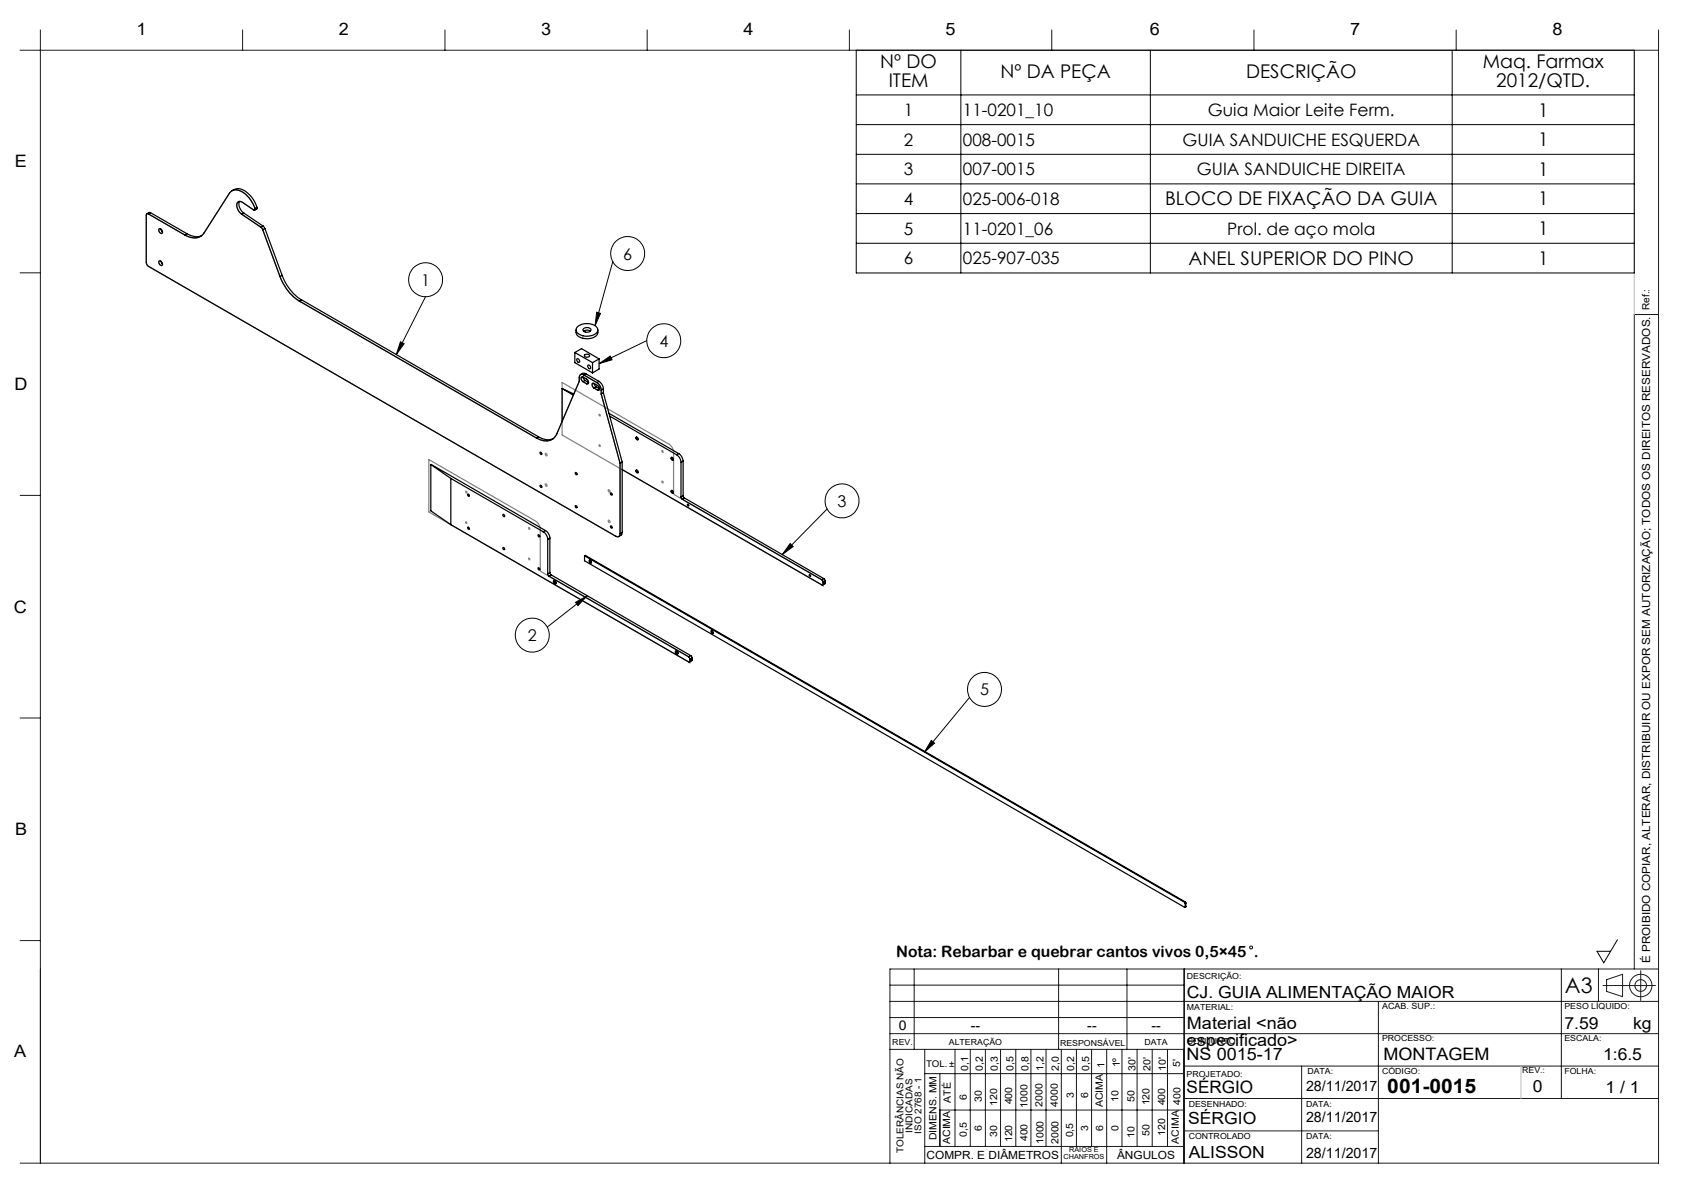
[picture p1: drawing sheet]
<svg xmlns="http://www.w3.org/2000/svg" width="420mm" height="297mm" viewBox="0 0 420 297" stroke-linecap="round" stroke-linejoin="round" font-family="sans-serif">
<g fill="none" stroke="#191924" stroke-width=".25">
<path d="M5 12.4h405M10 7.4v280M60 7.4v5M110 7.4v5M160 7.4v5M210 7.4v5M260 7.4v5M310 7.4v5M360 7.4v5M410 7.4v280h-405M5 67.4h5M410 77.7h-6v161.7"/>
<path d="M5 122.4h5M5 177.4h5M5 232.4h5M226 239.4v19.9M261.7 239.4v19.9M278.6 239.4v19.9M292.8 239.4v48M386 239.4v32M395.1 239.4v8M405.6 239.9v7.3M410 239.4h-190v48M220 259.3h72.8"/>
<path d="M220 251.4h72.8M220 243.4h72.8M220 247.4h190M220 255.4h190M228.6 259.3v28.1M236.1 259.3v24M239.9 259.3v24M243.6 259.3v24M247.3 259.3v24M251.1 259.3v24M254.8 259.3v24M258.6 259.3v24"/>
<path d="M262.4 259.3v28.1M266.1 259.3v24M269.8 259.3v24M273.6 259.3v28.1M277.4 259.3v24M281.1 259.3v24M284.8 259.3v24M288.6 259.3v24M340.7 247.4v40M396.3 243.5h13M397.2 242.1l3.9-1.4v5.6l-3.9-1.3zM228.6 265.3h64.2"/>
<path d="M232.3 274.3h60.5M232.3 265.3v18M292.8 263.4h117.2M292.8 271.4h117.2M292.8 279.4h47.9M321.8 263.4v24M228.6 283.3h64.2"/>
<circle cx="405.6" cy="243.5" r="2.76"/>
<circle cx="405.6" cy="243.5" r="1.43"/>
</g>
<path d="M404 12.4v65.3M376 263.4v8" fill="none" stroke="#c0c0c0" stroke-width=".25"/>
<g fill="none" stroke="#000" stroke-width=".25">
<path d="M211.7 12.4h192.3v55h-192.3zM237.5 12.4v55M284.4 12.4v55M359 12.4v55M211.7 30.8h192.3M211.7 38.1h192.3M211.7 23.5h192.3M211.7 45.4h192.3M211.7 52.8h192.3M105.2 73.3l-7.2 14.3M147.5 77.1l.9 .3-1.3 3.1zM151.5 64.6l-4.4 15.9"/>
<path d="M211.7 60.1h192.3M99 84.5l.9 .4-1.9 2.7zM148.1 89.8l2.7-1.8 .5 .9zM159.9 84.2l-11.8 5.6M195.3 134.3l.8 .7-2.7 2zM204.5 125.8l-11.1 11.2M142.3 148.8l2.9-1.6-2.3 2.4zM145.2 147.2l-9.9 7.7M239.7 172.3l-11.2 13.5M230.2 182.9l.8 .7-2.5 2.2zM399.8 232.2l-3.3 5.7-1.7-2.8h3.3"/>
<circle cx="105.2" cy="69.1" r="4.2"/>
<circle cx="155.2" cy="62.6" r="4.2"/>
<circle cx="164.1" cy="84.2" r="4.2"/>
<circle cx="208.2" cy="123.8" r="4.2"/>
<circle cx="131.6" cy="156.9" r="4.2"/>
<circle cx="243.4" cy="170.3" r="4.2"/>
<circle cx="309.3" cy="234.1" r=".36"/>
</g>
<g fill="none" stroke="#808080" stroke-width=".3">
<path d="M36.3 52.8h.3l9.1 5.3a3.4 3.4 0 0 0 4.8-.6l6.2-9.8a2.42 2.42 0 0 1 3.7 0 6.8 6.8 0 0 1 2.6 4.2h-.3l-2.7-1.9a.89 .89 0 0 0-1.2-.1 .89 .89 0 0 0-.2 1.2l.3 .9 .7 .8 5.1 3.5 4.5 12a12.2 12.2 0 0 0 4.8 6.1l58.6 33.8a3.3 3.3 0 0 0 5.1-1l5.5-13 .1-1.5 .4-.2 .4 .1 3.7 2.1 .7 1 .1 1.7 4.7 17.1-.1 17.8a.64 .64 0 0 1-1 .2l-115.7-66.8-.3-.8v-11.7zM39.3 56.5a.68 .68 0 0 1 .7 .4 .68 .68 0 0 1-.1 .8l-.6-.6zM39.3 64.5a.64 .64 0 0 1 .7 .3 .64 .64 0 0 1-.1 .8l-.6-.5zM139 94.5l26.6 15.4 .6 .8 .3 .8v10.4l.2 .3 36.5 21.1 .3 .5-.1 .7h-.2l-64.2-37zM143.7 93.2l.3-.1 1 .6a.62 .62 0 0 1 .5 .5 .62 .62 0 0 1-.4 .7l-1.2-.8-.2-.4zM146.5 94.7l1.2 .5a.6 .6 0 0 1 .5 .6 .6 .6 0 0 1-.4 .6l-1.2-.7-.2-.5zM106 113.6l26.9 15.5 .4 .8 .3 .8v10.2l.2 .4 36.4 21 .3 .5v.7l-.2 .1-64.3-37.1zM134.8 112.1a.29 .29 0 0 1 .4 .1 .29 .29 0 0 1-.2 .4zM134.8 119.6a.27 .27 0 0 1 .4 .2 .27 .27 0 0 1-.2 .3zM150.4 121.1a.27 .27 0 0 1 .4 .1 .27 .27 0 0 1-.3 .4zM150.4 128.5a.3 .3 0 0 1 .4 .2 .3 .3 0 0 1-.2 .4l-.2-.2z"/>
<circle cx="148.2" cy="110.1" r=".2"/>
<circle cx="148.2" cy="102.5" r=".19"/>
<circle cx="163.8" cy="111.5" r=".19"/>
<circle cx="163.8" cy="119" r=".19"/>
<circle cx="115.2" cy="129.1" r=".19"/>
<circle cx="115.3" cy="121.5" r=".19"/>
<circle cx="130.8" cy="138.1" r=".2"/>
<circle cx="130.8" cy="130.5" r=".19"/>
<circle cx="170.1" cy="124.8" r=".19"/>
<circle cx="137.1" cy="143.8" r=".19"/>
<circle cx="200.2" cy="142.2" r=".2"/>
<circle cx="167.2" cy="161.2" r=".19"/>
</g>
<path d="M203.3 144.6l.3 .2M203.5 144.5v.3M170.3 163.6l.3 .2M170.5 163.5v.4" fill="none" stroke="#808080" stroke-width=".25"/>
<path d="M230.2 182.9l.8 .7-2.5 2.2zM195.3 134.3l.8 .7-2.7 2zM147.5 77.1l.9 .3-1.3 3.1zM148.1 89.8l2.7-1.8 .5 .9zM99 84.5l.9 .4-1.9 2.7zM142.3 148.8l2.9-1.6-2.3 2.4z" fill="#000"/>
<g fill="none" stroke="#000" stroke-width=".3">
<path d="M36.7 52.9a.33 .33 0 0 0-.4-.1 .33 .33 0 0 0-.1 .4v11.7l.4 .9 115.6 66.7a.65 .65 0 0 0 .8 .1 .65 .65 0 0 0 .3-.7M36.7 52.9l9 5.2M37.2 52.6l-.3-.1-.6 .3M37.2 52.6l-.5 .3M37.2 52.6l9 5.1M39.3 56.6a.62 .62 0 0 1 .7 .3 .62 .62 0 0 1-.1 .8 .9 .9 0 0 1-.6-1.1zM39.8 56.6l.4 .7M46.2 57.7a4.1 4.1 0 0 0 3.6 .6M46.2 57.7l-.5 .4M57.4 47.1a2.91 2.91 0 0 1 3.9 .7 7.6 7.6 0 0 1 2.2 3.4M59.2 49.8a2.42 2.42 0 0 0 1.1 2.8M59.7 52.9l4.8 3.3"/>
<path d="M60.3 52.6l-.6 .3M60.3 52.6l4.8 3.3M63 51.5a6 6 0 0 0-5-4.6l-.6 .2-.7 .6-6.2 9.8a3.3 3.3 0 0 1-4.8 .6M63 51.5a.24 .24 0 0 1 0 .4 .24 .24 0 0 1-.3 0l-2.7-1.9a.9 .9 0 0 0-1.2-.1 .9 .9 0 0 0-.2 1.2l.5 1.2 .6 .6M63.5 51.2l.1 .3-.6 .4M63.5 51.2l-.5 .3M64.5 56.2l.4 .6M64.9 56.8l4.3 11.5M65.1 55.9l.4 .5M65.1 55.9l-.6 .3M65.5 56.4l-.6 .4M65.5 56.4l4.2 11.6"/>
<path d="M39.3 64.6a.6 .6 0 0 1 .7 .2 .6 .6 0 0 1-.1 .8 .88 .88 0 0 1-.6-1zM39.8 64.5l.4 .7M69.2 68.3a12.1 12.1 0 0 0 4.8 6.1M69.7 68a11.8 11.8 0 0 0 4.8 6.1M69.7 68l-.5 .3M74 74.4l58.6 33.8M74.5 74.1l-.5 .3M74.5 74.1l58.6 33.8M139 96v8.1M139 96l2.7 1.6M139 96l2.9 1.4M142.1 87.1l4.4 2.5"/>
<path d="M142.1 87.1v2.5l4.4 2.5M142.1 87.1l1.7-1 4.3 2.6M142.4 81.5a2 2 0 0 0 2.4 2.2 2.45 2.45 0 0 0 3-1.5v-.7M142.6 88.7a.48 .48 0 0 1 .6 .2 .48 .48 0 0 1-.1 .7l-.4-.3zM142.6 80.9a3.7 3.7 0 0 1 5 .1 1.38 1.38 0 0 1-1.3 1.9 3.3 3.3 0 0 1-3.8-1.1zM144.1 93.2l.9 .5a.63 .63 0 0 1 .5 .5 .63 .63 0 0 1-.4 .7l-.1-.1M144.1 93.2a.41 .41 0 0 0-.5 .2 .41 .41 0 0 0 .2 .5l.3 .4M144.1 94.3l.9 .5M144.1 93.2l.5 .8M144.3 81.8a1.46 1.46 0 0 1 1.6 0M144.3 92.6a.67 .67 0 0 0-.8 0 .67 .67 0 0 0-.3 .7v.9l-5.5 13a3 3 0 0 1-4.6 1.2l-.5-.2M144.3 92.6l3.3 1.9"/>
<path d="M144.3 81.1a1.19 1.19 0 0 1 1.8 .5 1.09 1.09 0 0 1-1.1 .5 1.09 1.09 0 0 1-.9-.7zM144.5 87.7a.7 .7 0 0 1 1.2 .3 .73 .73 0 0 1-1.2-.2zM144.6 94l-.5 .3M144.6 94l.9 .5M144.8 92.4l-.6-.2-.7 .4M144.8 92.4l-.5 .2M144.8 92.4l3.3 1.8M145.3 90.3a.49 .49 0 0 1 .6 .2 .49 .49 0 0 1-.1 .6l-.4-.2zM145.5 94.5l-.5 .3M146.5 89.6v2.5M146.8 94.8l.9 .4a.63 .63 0 0 1 .5 .6 .63 .63 0 0 1-.4 .6h-.1M146.8 94.8a.4 .4 0 0 0-.5 .1 .4 .4 0 0 0 .2 .6l.3 .4"/>
<path d="M146.8 95.9l.9 .5M146.9 94.8l.5 .8M147.4 95.6l-.6 .3M147.4 95.6l.8 .5M147.6 94.5a2.48 2.48 0 0 1 1 1.9M148.1 94.2a2.38 2.38 0 0 1 1.1 1.9M148.1 94.2l-.5 .3M148.1 88.7v2.5l-1.6 .9M148.1 88.7l-1.6 .9M148.2 96.1l-.5 .3M148.6 96.4v1M148.6 97.4l4.7 17.1"/>
<path d="M149.2 97l-.6 .4M149.2 97l4.6 17.2M149.2 96.1l-.6 .3M149.2 96.1v.9M106.5 114.8l4.9 3.4M106.5 114.8l28.3 16.3M106.5 114.8v11.4l4.9 3.4M111.4 118.2v11.4M111.4 118.2l22.9 13.2M133.1 107.9a4 4 0 0 0 3.6 .5M133.1 107.9l-.5 .3M133.5 119.9a.27 .27 0 0 1 .4 .2 .27 .27 0 0 1-.2 .3z"/>
<path d="M133.5 111.8a.27 .27 0 0 1 .4 .1 .27 .27 0 0 1-.2 .4zM142.2 116.8a.28 .28 0 0 1 .4 .1 .28 .28 0 0 1-.2 .4zM150.5 102.1l17.3 10M150.7 102.8l16.6 9.6M153.3 114.5v17.4M153.8 116l49.4 28.5h.2l.1-.2M153.8 114.2l-.5 .3M153.8 114.2v17.3M157.2 108.1a.36 .36 0 0 1 .5 .1 .36 .36 0 0 1-.1 .5zM157.2 116.2a.36 .36 0 0 1 .5 .2 .36 .36 0 0 1-.1 .5l-.3-.3zM157.4 108l.3 .6M157.4 116.1v.4l.3 .3"/>
<path d="M157.4 108l.4 .6M157.4 116.2l.4 .5M165.9 113a.4 .4 0 0 1 .5 .3 .4 .4 0 0 1-.1 .4l-.4-.2zM166.1 113v.4l.3 .2M166.1 113l.3 .6M167.3 112.4a2.38 2.38 0 0 1 1 1.9M167.8 112.1a2.38 2.38 0 0 1 1.1 1.8M167.8 112.1l-.5 .3M168.3 114.3v8.5M168.9 113.9l-.6 .4M168.9 113.9v8.6M111.4 129.6l58.9 34 .2-.2"/>
<path d="M115.6 130.3a.27 .27 0 0 1 .4 .1 .27 .27 0 0 1-.2 .4zM115.6 122.1h.1a.29 .29 0 0 1 .3 .2 .29 .29 0 0 1-.2 .3zM124.3 127.1a.27 .27 0 0 1 .4 .2 .27 .27 0 0 1-.2 .3zM124.4 135.3a.3 .3 0 0 1 .3 .1 .3 .3 0 0 1-.2 .4zM133.1 132.1a.29 .29 0 0 1 .3 .2 .29 .29 0 0 1-.2 .4l-.2-.3zM134.3 131.4a2.38 2.38 0 0 1 1.1 1.9M134.8 131.1a2.38 2.38 0 0 1 1.1 1.9M134.8 131.1l-.5 .3M135.4 133.3v8.5M135.9 133l-.5 .3M135.9 133v8.5M142.2 124.9a.3 .3 0 0 1 .4 .2 .3 .3 0 0 1-.2 .4z"/>
<path d="M144.5 137.3v1.3l148.3 85.6 .2-.1M144.5 137.3l148.3 85.7M144.5 137.3l.2-.1 148.3 85.6M145.7 138.4a.43 .43 0 0 1 .4 .2 .43 .43 0 0 1 0 .5l-.4-.2zM145.8 138.4v.3l.4 .4M151 130a.28 .28 0 0 1 .3 .1 .28 .28 0 0 1-.2 .4zM151 121.8a.3 .3 0 0 1 .3 .2 .3 .3 0 0 1-.2 .3zM153.8 131.5l-.2 .6-.6 .5M153.8 131.5l-.5 .4M165.9 121.2a.42 .42 0 0 1 .5 .2 .42 .42 0 0 1-.1 .5l-.4-.3zM166.1 121.2v.3l.3 .3M166.1 121.2l.3 .6"/>
<path d="M168.3 122.8l.4 .6M168.7 123.4l34.5 19.9M168.9 122.5l.3 .5M168.9 122.5l-.6 .3M169.2 123l-.5 .4M169.2 123l34.5 20M133 140.3a.27 .27 0 0 1 .4 .2 .27 .27 0 0 1-.2 .3zM135.4 141.8l.3 .6M135.7 142.4l34.5 19.9M135.9 141.5l.4 .6M135.9 141.5l-.5 .3M136.3 142.1l-.6 .3"/>
<path d="M136.3 142.1l34.4 19.9M136.8 143.5a.46 .46 0 0 1 .6 .2 .46 .46 0 0 1-.1 .6l-.4-.2zM137.2 143.5v.3l.3 .1M175.8 155.8a.45 .45 0 0 1 .4 .3 .45 .45 0 0 1 0 .5l-.4-.4zM175.9 155.8l.1 .4 .3 .3M203.2 143.3l.3 .5M203.5 143.8v.5M203.7 143l.3 .5M203.7 143l-.5 .3M204 144l-.6 .5M204 143.5l-.5 .3M204 144l-.5 .3"/>
<path d="M204 143.5v.5M166.9 160.9a.46 .46 0 0 1 .6 .2 .46 .46 0 0 1-.1 .6l-.4-.4zM167.4 160.9l-.1 .3 .3 .1M170.2 162.3l.3 .6M170.5 162.9v.5M170.7 162l.4 .6M170.7 162l-.5 .3M171.1 163.1l-.7 .5M171.1 162.6l-.6 .3M171.1 163.1l-.6 .3M171.1 162.6v.5M292.8 223l.2 .2"/>
<path d="M293 222.8l.2 .3M293 223.2v.9M293 222.8l-.2 .2M293.2 224l-.3 .2M293.2 223.1l-.2 .1M293.2 223.1v.9M293.2 224l-.2 .1"/>
<circle cx="170.1" cy="124.8" r=".19"/>
<circle cx="200.3" cy="142.2" r=".19"/>
</g>
<text font-size="5.3" x="386.8" y="245.3">A3</text>
<text font-size="4.9" x="342.9" y="270.2">001-0015</text>
<g font-size="4.7">
<text x="217.6" y="16.9">Nº DO</text>
<text x="366.5" y="16.9">Maq. Farmax</text>
<text x="219.7" y="21.4">ITEM</text>
<text x="247.4" y="19.2">Nº DA PEÇA</text>
<text x="308" y="19.2">DESCRIÇÃO</text>
<text x="369.9" y="21.4">2012/QTD.</text>
<text x="380.2" y="28.8">1</text>
<text x="380.2" y="36.1">1</text>
<text x="380.2" y="43.4">1</text>
<text x="288" y="50.8">BLOCO DE FIXAÇÃO DA GUIA</text>
<text x="380.2" y="50.8">1</text>
<text x="380.2" y="58.1">1</text>
<text x="293.8" y="65.4">ANEL SUPERIOR DO PINO</text>
<text x="380.2" y="65.4">1</text>
</g>
<g font-size="4.2">
<text x="33.8" y="8.5">1</text>
<text x="83.8" y="8.5">2</text>
<text x="133.8" y="8.5">3</text>
<text x="183.8" y="8.5">4</text>
<text x="233.8" y="8.5">5</text>
<text x="284.2" y="8.5">6</text>
<text x="333.8" y="8.5">7</text>
<text x="383.8" y="8.7">8</text>
<text x="223.4" y="28.6">1</text>
<text x="238.1" y="28.6">11-0201_10</text>
<text x="298.6" y="28.6">Guia Maior Leite Ferm.</text>
<text x="223.4" y="36">2</text>
<text x="238.1" y="36">008-0015</text>
<text x="292.3" y="36">GUIA SANDUICHE ESQUERDA</text>
<text x="3.7" y="41.3">E</text>
<text x="223.4" y="43.3">3</text>
<text x="238.1" y="43.3">007-0015</text>
<text x="295.9" y="43.3">GUIA SANDUICHE DIREITA</text>
<text x="223.4" y="50.6">4</text>
<text x="238.1" y="50.6">025-006-018</text>
<text x="223.4" y="58">5</text>
<text x="238.1" y="58">11-0201_06</text>
<text x="303.4" y="58">Prol. de aço mola</text>
<text x="223.4" y="65.3">6</text>
<text x="238.1" y="65.3">025-907-035</text>
<text x="3.6" y="96.4">D</text>
<text x="3.4" y="151.3">C</text>
<text x="3.7" y="206.4">B</text>
<text x="293.4" y="254.2">Material &lt;não</text>
<text x="3.5" y="261.1">A</text>
<text x="293.3" y="262">NS 0015-17</text>
<text x="293.4" y="258.4">especificado&gt;</text>
<text x="342" y="262">MONTAGEM</text>
<text x="293.3" y="270.2">SÉRGIO</text>
</g>
<g font-size="4.1">
<text x="293.4" y="246.5">CJ. GUIA ALIMENTAÇÃO MAIOR</text>
<text x="386.7" y="254.2">7.59</text>
<text x="403.7" y="254.2">kg</text>
<text x="396.3" y="262">1:6.5</text>
<text x="378.9" y="269.9">0</text>
<text x="396.9" y="270.2">1 / 1</text>
<text x="293.7" y="277.8">SÉRGIO</text>
<text x="293.9" y="286.2">ALISSON</text>
</g>
<g font-size="4">
<text x="154.1" y="64.1">6</text>
<text x="104.1" y="70.6">1</text>
<text x="163" y="85.7">4</text>
<text x="207.1" y="125.2">3</text>
<text x="130.5" y="158.4">2</text>
<text x="242.3" y="171.8">5</text>
</g>
<text font-size="3.9" x="221.5" y="236.5">Nota: Rebarbar e quebrar cantos vivos 0,5×45 .</text>
<g font-size="3.5">
<text x="322.9" y="269.6">28/11/2017</text>
<text x="322.9" y="277.2">28/11/2017</text>
<text x="322.9" y="286.2">28/11/2017</text>
</g>
<g font-size="3.3">
<text x="222.2" y="254.5">0</text>
<text x="240" y="254.5">--</text>
<text x="268.8" y="254.6">--</text>
<text x="284.6" y="254.5">--</text>
</g>
<g font-size="2.8">
<text x="229.1" y="286.3">COMPR. E DIÂMETROS</text>
<text x="276.1" y="286.3">ÂNGULOS</text>
</g>
<text font-size="2.7" x="407.9" y="238" transform="rotate(-90 407.9 238)">É PROIBIDO COPIAR, ALTERAR, DISTRIBUIR OU EXPOR SEM AUTORIZAÇÃO; TODOS OS DIREITOS RESERVADOS.</text>
<g font-size="2.5">
<text x="407.8" y="76.6" transform="rotate(-90 407.8 76.6)">Ref.:</text>
<text x="273.1" y="263.9" transform="rotate(-90 273.1 263.9)">1</text>
<text x="276.8" y="263.8" transform="rotate(-90 276.8 263.8)">1º</text>
<text x="291.7" y="263.6" transform="rotate(-90 291.7 263.6)">5'</text>
<text x="239.3" y="264.7" transform="rotate(-90 239.3 264.7)">0,1</text>
<text x="243" y="264.7" transform="rotate(-90 243 264.7)">0,2</text>
<text x="246.7" y="264.7" transform="rotate(-90 246.7 264.7)">0,3</text>
<text x="250.5" y="264.7" transform="rotate(-90 250.5 264.7)">0,5</text>
<text x="254.2" y="264.7" transform="rotate(-90 254.2 264.7)">0,8</text>
<text x="258" y="264.7" transform="rotate(-90 258 264.7)">1,2</text>
<text x="261.7" y="264.7" transform="rotate(-90 261.7 264.7)">2,0</text>
<text x="265.5" y="264.7" transform="rotate(-90 265.5 264.7)">0,2</text>
<text x="269.2" y="264.6" transform="rotate(-90 269.2 264.6)">0,5</text>
<text x="280.7" y="264.6" transform="rotate(-90 280.7 264.6)">30'</text>
<text x="284.4" y="264.6" transform="rotate(-90 284.4 264.6)">20'</text>
<text x="288.2" y="264.6" transform="rotate(-90 288.2 264.6)">10'</text>
<text x="235" y="272.4" transform="rotate(-90 235 272.4)">ATÉ</text>
<text x="239" y="271.8" transform="rotate(-90 239 271.8)">6</text>
<text x="242.7" y="272.2" transform="rotate(-90 242.7 272.2)">30</text>
<text x="246.5" y="273.2" transform="rotate(-90 246.5 273.2)">120</text>
<text x="250.2" y="272.9" transform="rotate(-90 250.2 272.9)">400</text>
<text x="254" y="273.7" transform="rotate(-90 254 273.7)">1000</text>
<text x="257.7" y="273.5" transform="rotate(-90 257.7 273.5)">2000</text>
<text x="261.5" y="273.5" transform="rotate(-90 261.5 273.5)">4000</text>
<text x="265.4" y="271.4" transform="rotate(-90 265.4 271.4)">3</text>
<text x="269" y="271.4" transform="rotate(-90 269 271.4)">6</text>
<text x="272.6" y="273.6" transform="rotate(-90 272.6 273.6)">ACIMA</text>
<text x="276.5" y="272.3" transform="rotate(-90 276.5 272.3)">10</text>
<text x="280.4" y="272.3" transform="rotate(-90 280.4 272.3)">50</text>
<text x="284.2" y="273.2" transform="rotate(-90 284.2 273.2)">120</text>
<text x="288" y="273.1" transform="rotate(-90 288 273.1)">400</text>
<text x="291.8" y="273.1" transform="rotate(-90 291.8 273.1)">400</text>
<text x="231.5" y="281.8" transform="rotate(-90 231.5 281.8)">DIMENS. MM</text>
<text x="239" y="281" transform="rotate(-90 239 281)">0,5</text>
<text x="242.7" y="279.4" transform="rotate(-90 242.7 279.4)">6</text>
<text x="246.5" y="280.8" transform="rotate(-90 246.5 280.8)">30</text>
<text x="265.3" y="281" transform="rotate(-90 265.3 281)">0,5</text>
<text x="269" y="279.4" transform="rotate(-90 269 279.4)">3</text>
<text x="272.7" y="279.4" transform="rotate(-90 272.7 279.4)">6</text>
<text x="276.5" y="279.4" transform="rotate(-90 276.5 279.4)">0</text>
<text x="280.4" y="281.1" transform="rotate(-90 280.4 281.1)">10</text>
<text x="284.2" y="280.8" transform="rotate(-90 284.2 280.8)">50</text>
<text x="288" y="280.7" transform="rotate(-90 288 280.7)">120</text>
<text x="234.9" y="282.7" transform="rotate(-90 234.9 282.7)">ACIMA</text>
<text x="250.2" y="282.3" transform="rotate(-90 250.2 282.3)">120</text>
<text x="254" y="282" transform="rotate(-90 254 282)">400</text>
<text x="257.9" y="282.7" transform="rotate(-90 257.9 282.7)">1000</text>
<text x="261.7" y="282.7" transform="rotate(-90 261.7 282.7)">2000</text>
<text x="291.5" y="282.6" transform="rotate(-90 291.5 282.6)">ACIMA</text>
</g>
<g font-size="2.3">
<text x="228.9" y="263.7">TOL.±</text>
<text x="225.6" y="279.9" transform="rotate(-90 225.6 279.9)">INDICADAS</text>
<text x="227.8" y="280.2" transform="rotate(-90 227.8 280.2)">ISO 2768 - 1</text>
<text x="223.4" y="284.9" transform="rotate(-90 223.4 284.9)">TOLERÂNCIAS NÃO</text>
</g>
<g font-size="2.1">
<text x="293.4" y="242">DESCRIÇÃO:</text>
<text x="293.4" y="249.6">MATERIAL:</text>
<text x="341.6" y="249.3">ACAB. SUP.:</text>
<text x="386.7" y="249.3">PESO LÍQUIDO:</text>
<text x="293.4" y="257.9">CONJUNTO:</text>
<text x="341.6" y="257.3">PROCESSO:</text>
<text x="386.7" y="257.3">ESCALA:</text>
<text x="220.6" y="258.3">REV.</text>
<text x="234.6" y="258.3">ALTERAÇÃO</text>
<text x="262" y="258.4">RESPONSÁVEL</text>
<text x="282.9" y="258.3">DATA</text>
<text x="293.3" y="266.1">PROJETADO:</text>
<text x="323.2" y="265.5">DATA:</text>
<text x="341.6" y="265.5">CÓDIGO:</text>
<text x="376.3" y="265.2">REV.:</text>
<text x="386.7" y="265.5">FOLHA:</text>
<text x="293.9" y="273.5">DESENHADO:</text>
<text x="322.9" y="273.5">DATA:</text>
<text x="293.9" y="281.5">CONTROLADO</text>
<text x="322.9" y="281.5">DATA:</text>
</g>
<g font-size="1.7">
<text x="262.9" y="286.3">CHANFROS</text>
<text x="264.3" y="284.7">RAIOS E</text>
</g>
</svg>
